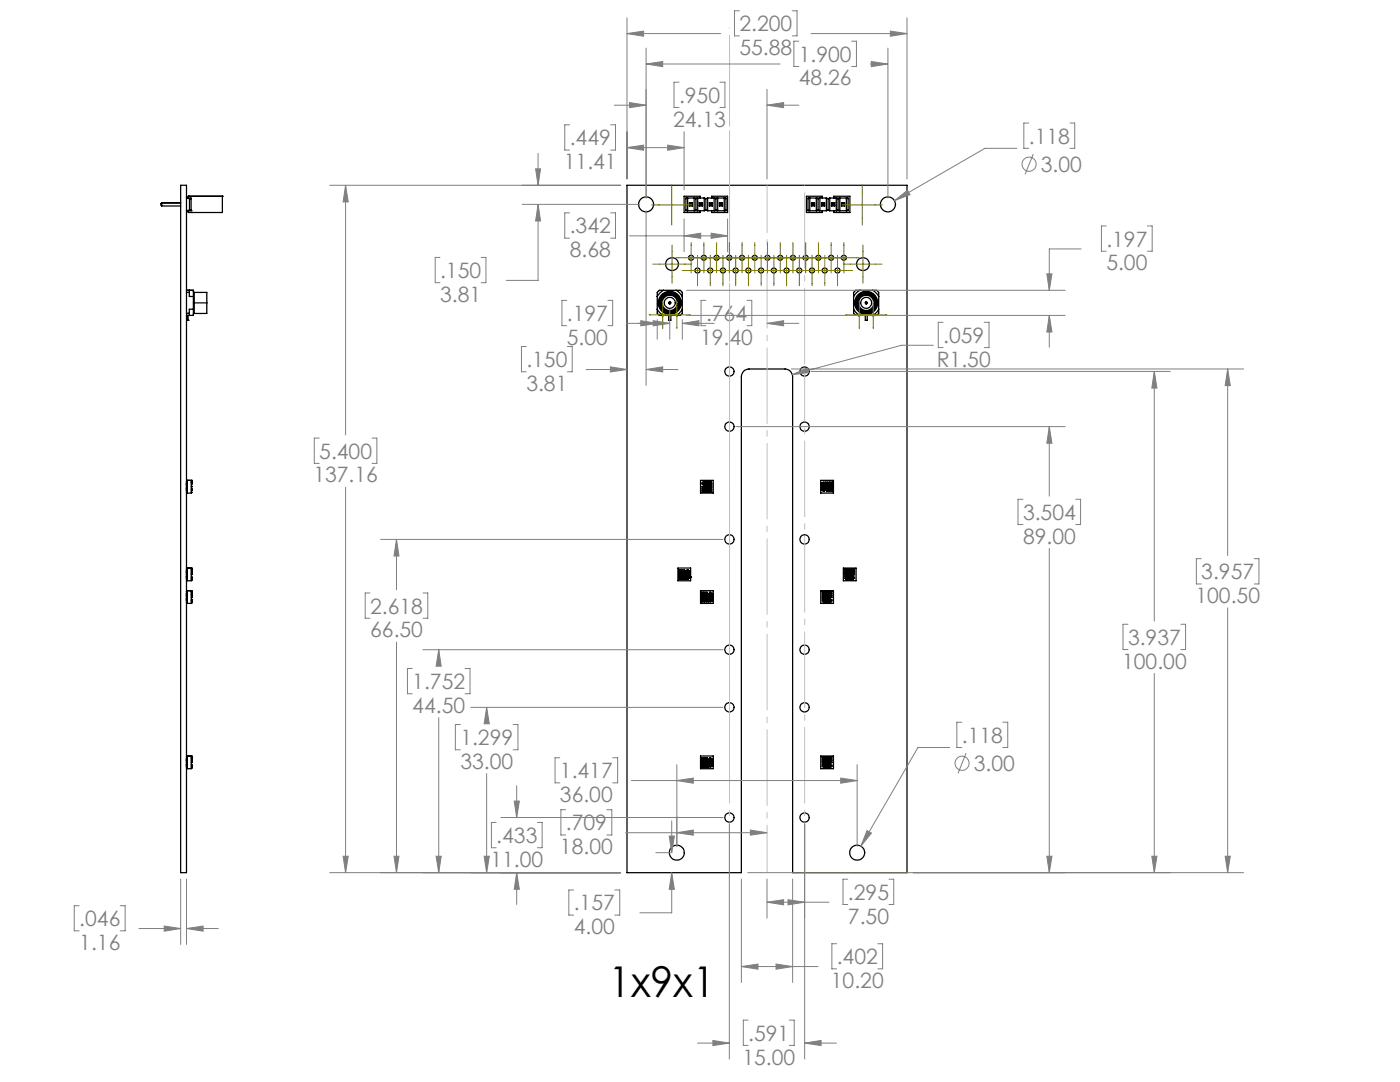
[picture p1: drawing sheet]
<svg xmlns="http://www.w3.org/2000/svg" width="279mm" height="216mm" viewBox="0 0 279 216" stroke-linecap="round" stroke-linejoin="round" font-family="sans-serif">
<g fill="none" stroke="#000" stroke-width=".25">
<path d="M36.1 37h1.1v137.1h-1.1zM37.6 39.2h6.8M37.6 39.2v.3M37.6 39.2h.1M37.8 39.7l-.6-.2h.9v2.6M37.8 39.7h.3M37.8 39.7v2.2M44.4 39.2v3.2h-6.8v-.3M44.4 39.2h.1M125.1 37h55.9v137.1h-22.8v-99a1.57 1.57 0 0 0-1.5-1.5h-7.2a1.57 1.57 0 0 0-1.5 1.5v99h-22.9zM136.9 39.7l.3-.2v2.6l-.3-.2M138.9 39.7l.3-.2v2.6l-.3-.2"/>
<path d="M138.9 39.7v2.2M138.9 39.7l-.4-.2v2.6l.4-.2M139.7 39.5v-.3h-3.2v3.2h3.2v-.3M140.5 39.5h-3.6v2.6h3.6M140.5 39.5v2.6M140.5 39.5l.4 .2M140.9 39.7v2.2M141.2 39.5h3.7v2.6h-3.7M141.2 39.5v2.6M141.2 39.5l-.3 .2M142 39.5v-.3h3.2v3.2h-3.2v-.3M142.9 39.7l.3-.2v2.6l-.3-.2"/>
<path d="M142.9 39.7v2.2M142.9 39.7l-.4-.2v2.6l.4-.2M144.9 39.7l-.4-.2v2.6l.4-.2M161.3 39.7l.3-.2v2.6l-.3-.2M163.3 39.7v2.2M163.3 39.7l-.4-.2v2.6l.4-.2M163.3 39.7l.3-.2v2.6l-.3-.2M164.1 39.5v-.3h-3.2v3.2h3.2v-.3M164.9 39.5h-3.6v2.6h3.6M164.9 39.5v2.6M164.9 39.5l.4 .2M165.3 39.7v2.2"/>
<path d="M165.6 39.5h3.7v2.6h-3.7M165.6 39.5v2.6M165.6 39.5l-.3 .2M166.4 39.5v-.3h3.2v3.2h-3.2v-.3M167.3 39.7l.3-.2v2.6l-.3-.2M167.3 39.7v2.2M167.3 39.7l-.4-.2v2.6l.4-.2M169.3 39.7l-.4-.2v2.6l.4-.2M32.1 40.6l.2 .5M32.1 40.6h.1M32.3 41.1h3.8M32.3 40.5h3.8"/>
<path d="M32.3 40.5l-.2 .1M32.3 40.5v.6M32.3 40.5h.1M37.2 57.9h1.4v1.3M37.2 58.3h.6M37.6 42.1h.1M37.8 57.9v.4M37.8 58.3v.9h.8M37.8 41.9l-.6 .2h.9M37.8 41.9h.3M38.1 42.1h.1M38.6 58.1l.2 .2"/>
<path d="M38.6 59.2v2.5M38.8 58.3h2.5v2.1M38.8 58.3v2.1M131.4 58.1l.2-.2h4.1l.3 .3 .2 .1v4.2l-.4 .4h-4.2l-.3-.2-.1-.2v-4.2zM132.4 57.9l-.7 .6-.5 .7M133.7 58.7a1.81 1.81 0 0 1 1.7 1.7M133.7 58.7a1.81 1.81 0 0 0-1.8 1.7M133.7 58.9a1.52 1.52 0 0 0-1.5 1.5 1.52 1.52 0 0 0 1.5 1.5M133.7 58.9a1.52 1.52 0 0 1 1.5 1.5 1.52 1.52 0 0 1-1.5 1.5M133.7 58.7v.2M134.9 57.9l.7 .6 .6 .7M137.6 40.5v.6"/>
<path d="M137.6 41.1h.6M137.6 40.5h.6M137.6 40.5l.1 .1M137.7 40.6v.3M137.7 40.9h.3M137.7 40.6h.3M137.7 40.9l-.1 .2M138 40.9l.2 .2M138 40.6v.3M138.2 40.5l-.2 .1M138.2 40.5v.6M139.6 41.1h.6"/>
<path d="M139.6 40.5h.6M139.6 40.5l.1 .1M139.6 40.5v.6M139.7 40.9h.3M139.7 40.6h.3M139.7 40.9l-.1 .2M139.7 40.6v.3M140 40.9l.2 .2M140 40.6v.3M140.2 40.5v.6M140.2 40.5l-.2 .1M140.9 41.9l-.4 .2"/>
<path d="M140.9 41.9l.3 .2M141.6 40.5v.6M141.6 41.1h.6M141.6 40.5h.6M141.6 40.5l.1 .1M141.7 40.6v.3M141.7 40.9h.3M141.7 40.6h.3M141.7 40.9l-.1 .2M142 40.6v.3M142 40.9l.2 .2M142.2 40.5v.6"/>
<path d="M142.2 40.5l-.2 .1M143.6 40.5l.1 .1M143.6 40.5v.6M143.6 41.1h.6M143.6 40.5h.6M143.7 40.6v.3M143.7 40.9l-.1 .2M143.7 40.9h.3M143.7 40.6h.3M144 40.9l.2 .2M144 40.6v.3M144.2 40.5l-.2 .1"/>
<path d="M144.2 40.5v.6M162 41.1h.6M162 40.5h.6M162 40.5l.1 .1M162 40.5v.6M162.1 40.9h.3M162.1 40.6h.3M162.1 40.9l-.1 .2M162.1 40.6v.3M162.4 40.9l.2 .2M162.4 40.6v.3M162.6 40.5l-.2 .1"/>
<path d="M162.6 40.5v.6M164 40.5v.6M164 41.1h.6M164 40.5h.6M164 40.5l.1 .1M164.1 40.6v.3M164.1 40.9h.3M164.1 40.6h.3M164.1 40.9l-.1 .2M164.4 40.6v.3M164.4 40.9l.2 .2M164.6 40.5v.6"/>
<path d="M164.6 40.5l-.2 .1M165.3 41.9l.3 .2M165.3 41.9l-.4 .2M165.9 40.5v.6M165.9 41.1h.7M165.9 40.5h.7M165.9 40.5l.2 .1M166.1 40.9h.3M166.1 40.6h.3M166.1 40.9l-.2 .2M166.1 40.6v.3M166.4 40.9l.2 .2"/>
<path d="M166.4 40.6v.3M166.6 40.5l-.2 .1M166.6 40.5v.6M168 41.1h.6M168 40.5h.6M168 40.5l.1 .1M168 40.5v.6M168.1 40.9h.3M168.1 40.6h.3M168.1 40.6v.3M168.1 40.9l-.1 .2M168.4 40.9l.2 .2"/>
<path d="M168.4 40.6v.3M168.6 40.5l-.2 .1M168.6 40.5v.6M170.7 58l.1-.1h4.1l.3 .3 .2 .1v4.2l-.4 .4h-4.2l-.4-.4v-4.2zM171.6 57.9l-.7 .6-.5 .7M172.9 58.7a1.75 1.75 0 0 1 1.7 1.7M172.9 58.7a1.81 1.81 0 0 0-1.8 1.7M172.9 58.9a1.52 1.52 0 0 1 1.5 1.5 1.52 1.52 0 0 1-1.5 1.5M172.9 58.9a1.52 1.52 0 0 0-1.6 1.5 1.52 1.52 0 0 0 1.6 1.5M172.9 58.7v.2M174.1 57.9l.9 .7 .4 .6M37.2 62.5h.6"/>
<path d="M37.3 63.9h.1M37.3 63.9h.2M37.3 62.9v1M37.5 63.9h.1M37.5 62.9v1M37.8 62.5v.4M38.6 61.7v1.2h-1.4M38.6 60.4h.2M38.6 61.7h-.8v.8M38.8 62.5l-.2 .2M38.8 60.4v2.1M38.8 60.4h2.5"/>
<path d="M41.3 60.4v2.1h-2.5M131.2 61.7l.4 .6 .8 .7-.3-.1M131.4 60.4h.2M131.4 60.4a2.29 2.29 0 0 0 2.3 2.3 2.29 2.29 0 0 0 2.3-2.3M131.4 60.4a2.29 2.29 0 0 1 2.3-2.3 2.29 2.29 0 0 1 2.3 2.3M131.6 60.4a2.1 2.1 0 0 1 2.1-2.1 2.1 2.1 0 0 1 2.1 2.1M131.6 60.4a2.1 2.1 0 0 0 2.1 2.1 2.1 2.1 0 0 0 2.1-2.1M131.8 60.4a1.87 1.87 0 0 0 1.9 1.9 1.87 1.87 0 0 0 1.8-1.9M131.8 60.4a1.87 1.87 0 0 1 1.9-1.8 1.87 1.87 0 0 1 1.8 1.8M131.8 60.4h.1M131.9 60.4a1.81 1.81 0 0 0 1.8 1.8M133.5 62.9v1h.4v-1"/>
<path d="M133.7 60.4v.1M133.7 60.2a.21 .21 0 0 1 .2 .2 .21 .21 0 0 1-.2 .2M133.7 60.5v.1M133.7 60.2v.2M133.7 60.2a.21 .21 0 0 0-.2 .2 .21 .21 0 0 0 .2 .2M133.7 61.9v.3M134.9 62.9l.1 .1 .3-.1M135.4 60.4a1.81 1.81 0 0 1-1.7 1.8M135.4 60.4h.1M135.8 60.4h.2M136.2 61.7l-.7 .9-.6 .3M170.4 61.7l.7 .9 .5 .3"/>
<path d="M170.6 60.4h.2M170.6 60.4a2.31 2.31 0 0 0 2.3 2.3 2.31 2.31 0 0 0 2.3-2.3M170.6 60.4a2.31 2.31 0 0 1 2.3-2.3 2.31 2.31 0 0 1 2.3 2.3M170.8 60.4a2.1 2.1 0 0 1 2.1-2.1 2.1 2.1 0 0 1 2.1 2.1M170.8 60.4a2.1 2.1 0 0 0 2.1 2.1 2.1 2.1 0 0 0 2.1-2.1M171 60.4a1.87 1.87 0 0 0 1.9 1.9 1.87 1.87 0 0 0 1.8-1.9M171 60.4a1.87 1.87 0 0 1 1.9-1.8 1.87 1.87 0 0 1 1.8 1.8M171 60.4h.1M171.1 60.4a1.81 1.81 0 0 0 1.8 1.8M171.3 62.9l.1 .1 .3-.1M172.7 62.9v1h.4v-1M172.9 60.4v.1"/>
<path d="M172.9 60.5v.1M172.9 60.2a.22 .22 0 0 0-.2 .2 .22 .22 0 0 0 .2 .2M172.9 60.2v.2M172.9 60.2a.21 .21 0 0 1 .2 .2 .21 .21 0 0 1-.2 .2M172.9 61.9v.3M174.1 62.9l.1 .1 .2-.1M174.6 60.4a1.75 1.75 0 0 1-1.7 1.8M174.6 60.4h.1M175 60.4h.2M175.4 61.7l-.7 .9-.6 .3M37.2 97.5h.1M37.2 96.5l.1 .1"/>
<path d="M37.2 96.8h.1M37.2 96.8l.1 .1M37.3 97.7l-.1 .1M37.3 96.7l-.1 .1M37.3 96.7h-.1M37.3 96.3v.4M37.3 97.2v.1M37.3 97.5v.5M37.3 97.4l-.1 .1M37.3 97l-.1 .2M37.3 96v.1M37.3 98.1v.2"/>
<path d="M37.3 95.8h.9M37.3 95.8v2.6h.9v-2.6M37.3 95.8h.1M38.2 96.3h.1M38.2 96.6h.1M38.2 97.1h.1M38.2 97.5h.1M38.2 97.8h.1M38.2 98.2h.1M38.2 96h.1M38.2 96.1h.1M38.2 96.2h.1"/>
<path d="M38.2 95.8h.1M139.8 95.8h2.5v2.6h-2.5zM140.1 96.3h.7v.8h.5v.9h.7v.2h-.2v-.4h.2v-.3h-.2v-.9h-.3v-.3h.5v.5h-1.4v-.2h.7v-.3h-.2v1h.9v-.2h-.5v.4h-1.4v-.4h.5v1.1h.2v-.9h-.4v-.7h-.3zM140.1 97.8h1.4v.4h-.4v-.2h-.7v.2h-.3zM140.4 96.1l-.1-.1 .2 .2 .2-.2 .3 .2v-.1M140.5 96.1v-.1l.1 .1M140.7 96.1l.1-.1v.2l-.3-.2-.2 .2 .8-.1M140.9 96l.3 .2 .1-.1M140.9 96v.1M141 96l.1 .2 .2-.1M141 96l-.1 .1M141.1 96.1l.3-.1v.2l-.2-.2-.1 .1"/>
<path d="M141.4 96.1h.1M141.4 96.1l.2-.1v.2h-.2M141.4 96.1l.1 .1M141.5 96.1h.1M141.5 96.2h.1M141.5 96.1l-.1 .1M141.5 96h.1M141.5 96v.1M141.5 96v.2M141.6 96.1l.2-.1v.2h-.2M141.6 96.2h.1M141.6 96.1h.1"/>
<path d="M141.6 96.1h.2M141.7 96.1h.1M141.7 96.1v.1M141.7 96h.1M141.7 96.2h.1M163.8 95.8h2.5v2.6h-2.5zM163.9 96.6h.1M163.9 96.5v.1M163.9 96.7v.1M163.9 96.8h.1M163.9 96.6h.3v.1h-.2zM163.9 97.8v.1"/>
<path d="M163.9 97.4h.3zM164 96.5l-.1-.1h.3l-.1 .2M164 96.5h.1M164 96.7h.1M164 96.5l.1 .1M164 96.4h.1M164 96.6h.1M164 97.8h-.1M164 96.4v.1M164 96.7l.1 .1M164 96.8h.1M164 96.7v.1"/>
<path d="M164 96.9l-.1-.1 .3 .2-.3 .2 .1 .1M164 97.7l.2-.1h-.2h-.1l.3 .2M164 97.2h-.1l.1 .1M164 96.9l-.1 .1 .1 .1M164 97.8l-.1 .1M164.1 96.6h.1M164.1 96.4h.1M164.1 96.4v.1M164.1 96.5h.1M164.1 96.7h.1M164.1 97.8l.1-.1-.1-.2 .1-.7-.3 .1 .3 .3-.3 .2v.3l.3 .2M164.1 96.5v.1"/>
<path d="M164.2 97.8v.1M164.3 96.2h.5v1.4h-.3v-.7h-.2v.2h.9v-.9h-.2v.5h.5v1.4h-.5v-.5h1.2v-.2h-1v.5h-.7v.2h-.2v-.7h.7v-.5h.9v-.7h.3v.2h-.5v-.2h-.2v.2h-1v.3h-.2zM165.7 96.7h.5v.4h-.3v.8h.3v.2h-.5zM37.2 119.1h.1M37.2 118.7v.1M37.2 119.5h.1M37.2 114.3h.1M37.2 115h.1M37.2 114.9v.4M37.2 115.3l.1 .2M37.2 114h.1M37.2 118.7l.1 .2"/>
<path d="M37.2 118.5l.1 .1M37.2 119.1l.1 .1M37.2 114l.1 .1M37.2 119.5l.1 .1M37.2 119.8l.1 .1M37.2 118.8h.1M37.3 118.4v.1M37.3 119l-.1 .1M37.3 114.5v.2M37.3 114.1v.3M37.3 113.8v.2M37.3 113.5v.1"/>
<path d="M37.3 115.6v.2M37.3 115.3h-.1M37.3 114.9h-.1M37.3 118.6l-.1 .1M37.3 119.6l-.1 .2M37.3 118.3v.1M37.3 119.8v.2M37.3 119.5h-.1M37.3 118v.1M37.3 119.7l-.1 .1M37.3 119.3v.2M37.3 117.9h.9"/>
<path d="M37.3 117.9v2.5h.9v-2.5M37.3 113.3h.9M37.3 113.3v2.6h.9v-2.6M37.3 113.3h.1M37.3 117.9h.1M38.2 118h.1M38.2 113.5h.1M38.2 115.8h.1M38.2 113.7h.1M38.2 113.9h.1M38.2 114.2h.1M38.2 114.4h.1"/>
<path d="M38.2 114.6h.1M38.2 115.1h.1M38.2 115.4h.1M38.2 115.6h.1M38.2 118.2h.1M38.2 118.4h.1M38.2 118.7h.1M38.2 118.9h.1M38.2 119.1h.1M38.2 119.6h.1M38.2 119.8h.1M38.2 113.3h.1"/>
<path d="M38.2 117.9h.1M135.3 113.3h2.5v2.6h-2.5zM135.5 114.2v.2h.9v-.5h.7v-.2h.2v.7h-.7v.5h-.9v.7h-.2v-.2h.4v.2h.3v-.2h.9v-.3h.2v.5h-.4v-1.4h.2v.7h.2v-.3h-.9v1h.2v-.5h-.4v-1.4h.4v.5zM135.5 113.7h.4v1.4h-.4v-.5h.2v-.7h-.2zM137.5 115.3h.1M137.5 115.1h.1M137.5 115v.1M137.5 115.1h.2M137.5 115.3h.2M137.5 115h.1M137.5 115.2v.2h.2v-.1M137.5 115.2h.1"/>
<path d="M137.5 115v.1h.2M137.5 115l.1 .1M137.6 115.2v.1M137.6 115.3h.1M137.6 115.2l.1 .1M137.6 115.1h.1M137.6 115h.1M137.6 114.8h-.1h.2l-.2 .2 .1-.1M137.6 114l.1-.1zM137.6 114l-.1-.1v.3M137.6 114.3h.1M137.6 115v.1"/>
<path d="M137.6 115.2h.1M137.6 115l.1 .1M137.6 114.4l.1 .6-.2-.2 .2-.3zM137.6 114l.1 .2-.2 .1 .1 .1M137.7 115.3h.1M137.7 115v.1M137.7 115h.1M137.7 115.1h.1M137.7 114.4l-.2 .1 .1 .1M137.7 114.4l-.2-.3h.1h.1l-.2 .2v.1M137.7 114.3l-.2 .2v.2M139.8 117.9h2.5v2.5h-2.5z"/>
<path d="M139.9 118.2h.5v1.4h-.5v-.5h.3v-.7h-.3zM139.9 118.7v.2h1v-.5h.7v-.2h.3v.7h-.8v.5h-.9v.7h-.3v-.3h.5v.3h.3v-.3h.9v-.2h.3v.5h-.5v-1.4h.2v.7h.3v-.3h-1v1h.2v-.5h-.4v-1.4h.4v.5zM142 119.3l.2 .2h-.2l.1-.1zM142 118.8l.1 .1M142 118.9h.1M142 119.8h.1M142 119.6h.1M142 119.7v.2h.2l-.1-.2M142 119.7h.1M142 119.5h.1M142.1 119.7h.1M142.1 119.5h.1"/>
<path d="M142.1 119.5v.1M142.1 119.8h.1M142.1 118.7l-.1-.3h.2v.3l-.2 .1M142.1 119h.1l-.1 .1M142.1 118.7l.1 .1M142.1 118.7l-.1-.1h.2l-.2 .2M142.1 119.2h.1M142.1 119.2h-.1M142.1 119.5l.1 .2h-.2v-.2M142.1 119.5l.1 .1M142.1 119.6h.1M142.1 118.9v.3"/>
<path d="M142.2 119.8h.1M142.2 119.6h.1M142.2 119.8h-.2M142.2 118.8l-.2 .2 .2 .3M142.2 118.8l-.2 .2 .1 .1-.1 .2M142.2 119.3l-.1 .1M142.2 119.3h-.1M163.8 117.9h2.5v2.5h-2.5zM164.1 118h.3v.5h-.3v.2h.3v1h.2v.2h-.5v-.4h1.5v.2h-.8v.2h.3v-.9h-1v.2h.5v-.5h1.4v.5h-.4v-1.2h-.3v1h.5v.7h.2v.2h-.7v-.7h-.5v-.9h-.7zM164.6 118h.5v.3h.7v-.3h.2v.5h-1.4zM168.3 113.3h2.6v2.6h-2.6zM168.6 113.5h.3v.5h-.3v.2h.3v1h.2v.2h-.5v-.5h1.4v.3h-.7v.2h.3v-.9h-1v.2h.5v-.5h1.4v.5h-.5v-1.2h-.2v1h.5v.7h.2v.2h-.7v-.7h-.5v-1h-.7z"/>
<path d="M168.9 115.6v.1M168.9 115.6h.1M168.9 115.7h.1M168.9 115.5l.1 .1M168.9 115.6l-.1-.1v.3h.2l-.1-.2M169 115.6v.1M169 115.6h.1M169.1 113.5h.5v.2h.7v-.2h.2v.5h-1.4zM169.1 115.6l.1 .1M169.1 115.7h.1M169.1 115.6h.1M169.1 115.5l.1 .1"/>
<path d="M169.2 115.6h.1M169.2 115.6l-.1-.1v.3h.1l-.1-.2M169.2 115.7h.1M169.2 115.6v.1M169.5 115.6l-.1 .2v-.3l.2 .3M169.6 115.5h-.4v.3l.3-.1M169.6 115.5l.3 .3 .1-.2M169.7 115.5v.3M169.7 115.5v.1M169.7 115.6v.2M169.8 115.7l-.2 .1M169.8 115.7v.1l.2-.1"/>
<path d="M169.8 115.6l.5-.1-.1 .1M169.8 115.6l.1-.1 .1 .3 .2-.1M170.1 115.5v.3zM170.2 115.7l.1 .1zM37.3 120.1v.2M38.2 120.3h.1M38.2 120.1h.1M164.4 120.1h.1M164.4 120.1l.1 .1M164.4 120.2h.1M164.4 120.2v.1M164.5 120.2h.1"/>
<path d="M164.5 120.2l-.1 .1M164.5 120.1h.1M164.5 120.1v.1M164.5 120.2v.1M164.5 120.1h-.2v.2h.2M164.6 120.1h.1M164.6 120.2h.1M164.6 120.2v.1M164.7 120.2h.1M164.7 120.1h-.2v.2h.2M164.7 120.1h.1M164.7 120.1v.1"/>
<path d="M164.7 120.2v.1M164.9 120.1h-.2l.1 .1M165.1 120.2l.1 .1M165.3 120.1h-.2l-.1 .2-.1-.1 .2-.1h-.2l-.2 .2 .2-.1 .1 .1 .2-.2v.2M165.3 120.1h.2l.1 .2 .2-.2-.1 .1M165.3 120.2l.1 .1 .3-.2 .1 .2-.5-.1M165.5 120.2l-.1-.1-.2 .2M165.5 120.2l.1-.1 .1 .1M37.2 151.8h.1M37.2 152.5h.1M37.2 151.5v.3M37.2 152.5l.1 .2"/>
<path d="M37.2 151.8l.1 .1M37.2 152.8h.1M37.3 152.7l-.1 .1M37.3 152v.2M37.3 151.3v.2M37.3 152.8v.2M37.3 152.4l-.1 .1M37.3 151v.1M37.3 153.1v.2M37.3 150.8h.9M37.3 150.8v2.6h.9v-2.6M37.3 150.8h.1"/>
<path d="M38.2 151h.1M38.2 153.3h.1M38.2 151.2h.1M38.2 151.4h.1M38.2 151.7h.1M38.2 151.9h.1M38.2 152.1h.1M38.2 152.6h.1M38.2 152.9h.1M38.2 153.1h.1M38.2 150.8h.1M139.8 150.8h2.5v2.6h-2.5z"/>
<path d="M139.9 151.2h.5v1.4h-.5v-.5h.3v-.7h-.3zM139.9 151.7v.2h1v-.5h.7v-.2h.3v.7h-.8v.5h-.9v.7h-.3v-.2h.5v.2h.3v-.2h.9v-.3h.3v.5h-.5v-1.4h.2v.7h.3v-.3h-1v1h.2v-.5h-.4v-1.4h.4v.5zM142 151.4l.2 .2-.1 .3M142 151.4h.1M142 151.6l.2 .2-.1 .1M142 151.6h.2h-.2M142 151.4l.1 .1-.1 .1M142 152.5h.2v.1h-.2zM142 152.6h.1M142 152.7h.2v.2h-.2zM142 152.8h.1M142 152.5v.1"/>
<path d="M142 152.5h.1M142.1 152.5h.1M142.1 152.6h.1M142.1 152.7h.1M142.1 152.7v.1M142.1 152.8h.1M142.1 152.5v.1M142.1 151.7l-.1 .8 .2-.2-.2-.3h.2l-.1 .1M142.1 151.8h-.1l.2 .2-.2 .3 .2 .2-.1-.1M142.1 152.2l.1 .1h-.1M142.2 152.6h.1M142.2 152.5v.1"/>
<path d="M142.2 152.5h.1M142.2 152.8h.1M142.2 152.8h-.2M142.2 151.4h.1M142.2 151.4l-.1 .1M163.8 150.8h2.5v2.6h-2.5zM164.1 151h.3v.5h-.3v.2h.3v1h.2v.2h-.5v-.5h1.5v.3h-.8v.2h.3v-.9h-1v.2h.5v-.5h1.4v.5h-.4v-1.2h-.3v1h.5v.7h.2v.2h-.7v-.7h-.5v-1h-.7zM164.4 153.1h.1M164.4 153.2h.1M164.5 153.1h.1M164.5 153.1v.1M164.5 153.2h.1"/>
<path d="M164.5 153.2h-.1M164.5 153.1l-.2-.1v.3h.2M164.5 153.2v.1M164.6 153.1h.1M164.6 153.2h.1M164.6 151h.5v.2h.7v-.2h.2v.5h-1.4zM164.7 153.2h-.1M164.7 153.2h.1M164.7 153.1v.1M164.7 153.1h.1M164.7 153.1l-.2-.1v.3l.2-.1M165.1 153.2l.1 .1"/>
<path d="M165.1 153.1l.1 .2M165.2 153.1v-.1l-.2 .3-.1-.1-.2 .1v-.3l.4 .1h-.2l.1 .2 .1-.3 .3 .3 .3-.3 .1 .3-.5-.1M165.5 153.1l-.1-.1-.2 .3M165.5 153.1l.1-.1v.3l-.3-.3-.1 .3M165.7 153.1l.1-.1-.1 .1"/>
<circle cx="129" cy="40.8" r="1.51"/>
<circle cx="134.1" cy="52.7" r="1.28"/>
<circle cx="137.9" cy="51.4" r=".5"/>
<circle cx="139.2" cy="54" r=".5"/>
<circle cx="140.5" cy="51.4" r=".5"/>
<circle cx="141.7" cy="54" r=".5"/>
<circle cx="143" cy="51.4" r=".5"/>
<circle cx="144.3" cy="54" r=".5"/>
<circle cx="145.6" cy="51.4" r=".5"/>
<circle cx="146.8" cy="54" r=".5"/>
<circle cx="148.1" cy="51.4" r=".5"/>
<circle cx="149.4" cy="54" r=".5"/>
<circle cx="150.6" cy="51.4" r=".5"/>
<circle cx="151.9" cy="54" r=".5"/>
<circle cx="153.2" cy="51.4" r=".5"/>
<circle cx="154.4" cy="54" r=".5"/>
<circle cx="155.7" cy="51.4" r=".5"/>
<circle cx="157" cy="54" r=".5"/>
<circle cx="158.3" cy="51.4" r=".5"/>
<circle cx="159.5" cy="54" r=".5"/>
<circle cx="160.8" cy="51.4" r=".5"/>
<circle cx="162.1" cy="54" r=".5"/>
<circle cx="163.3" cy="51.4" r=".5"/>
<circle cx="164.6" cy="54" r=".5"/>
<circle cx="165.9" cy="51.4" r=".5"/>
<circle cx="167.1" cy="54" r=".5"/>
<circle cx="168.4" cy="51.4" r=".5"/>
<circle cx="172.2" cy="52.7" r="1.28"/>
<circle cx="177.2" cy="40.8" r="1.51"/>
<circle cx="133.7" cy="60.4" r="1.1"/>
<circle cx="145.6" cy="74.1" r=".93"/>
<circle cx="160.6" cy="74.1" r=".93"/>
<circle cx="172.9" cy="60.4" r="1.11"/>
<circle cx="145.6" cy="85.1" r=".93"/>
<circle cx="160.6" cy="85.1" r=".93"/>
<circle cx="145.6" cy="107.6" r=".94"/>
<circle cx="160.6" cy="107.6" r=".94"/>
<circle cx="145.6" cy="129.6" r=".93"/>
<circle cx="160.6" cy="129.6" r=".93"/>
<circle cx="145.6" cy="141.1" r=".93"/>
<circle cx="160.6" cy="141.1" r=".93"/>
<circle cx="135.1" cy="170.1" r="1.51"/>
<circle cx="145.6" cy="163.1" r=".93"/>
<circle cx="160.6" cy="163.1" r=".93"/>
<circle cx="171.1" cy="170.1" r="1.51"/>
</g>
<g fill="none" stroke="#808080" stroke-width=".2">
<path d="M125.1 3.5v32.2M125.1 6.7h18.7M125.1 6.7l3.3-.5v1zM128.9 9.6v29.9M128.9 12.8h26.8M128.9 12.8l3.4-.5v1zM135.5 16.4h-1v5h1M143.7 16.4h1v5h-1M147.6 2.2h-1v5h1M153.1 17.8v17.9M158.1 2.2h1v5h-1M159.4 8.2h-1v5.1h1"/>
<path d="M161.9 6.7h19.1M170 8.2h.9v5.1h-.9M173.7 12.8h3.5M173.9 12.3l3.3 .5-3.3 .5zM177.2 9.6v29.9M177.7 6.2l3.3 .5-3.3 .5zM181 3.5v32.2M65.8 37h58.1M69 37v49.8M69 37l.5 3.3h-1zM106.9 33.7h1l-.5 3.3zM107.4 30.6v6.4"/>
<path d="M113.7 24.9h-1v5.1h1M121.9 24.9h.9v5.1h-.9M122.6 21h6.3M125.1 29.5h11.4M125.1 29.5l3.3-.5v1zM125.1 29.5h.1M125.6 20.5l3.3 .5-3.3 .5zM133.2 29l3.3 .5-3.3 .5zM136.5 26.3v11.6M153.1 21h6.3M153.1 21l3.3-.5v1zM202.9 29.6h-6.3l-18.1 10.4"/>
<path d="M205.3 24.6h-1v5h1M206.2 30.8l-1.6 4M213.5 24.6h1v5h-1M87.8 51.4h-.9v5h.9M96 51.4h1v5h-1M104.2 40.8h23.5M107.4 40.8v15.2h-6.4M107.4 40.8l.5 3.3h-1zM113.1 59.9h-1v5.1h1M113.7 42.5h-1v5h1M121.3 59.9h1v5.1h-1M121.9 42.5h.9v5h-.9"/>
<path d="M125.6 47.1h19.6M128.9 42.1v34.8M136.5 43.7v6.5M136.5 47.1l3.3-.6v1.1zM137 57.9h75.6M140.9 59.9h-1v5.1h1M141.9 46.5l3.3 .6-3.3 .5zM145.2 43.7v6.5M149.1 59.9h.9v5.1h-.9M178.5 40l2.6-2 .5 .8zM208.9 54.6h1l-.5 3.3zM215.8 49.7h-6.4v8.2"/>
<path d="M220.8 45.1h-1v5h1M229 45.1h.9v5h-.9M105 69.1h-.9v5.1h.9M113.2 69.1h1v5.1h-1M117 73.7h8.1M121.8 73.2l3.3 .5-3.3 .5zM125.1 64.5h8.6M127.9 64l3.3 .5-3.3 .5zM128.9 73.7h6.4M128.9 73.7l3.4-.5v1zM130.4 64l3.3 .5-3.3 .5zM131.2 63.8v3.9"/>
<path d="M133.7 61.8v5.9M136.2 63.8v3.9M136.2 64.5h6.3M136.2 64.5l3.3-.5v1zM137 62.9h75.6M153.1 64.5h6.3M153.1 64.5l3.3-.5v1zM157.9 73.6h90.3M158.1 74.8l3.1-1.4 .2 1zM161.9 74.1h71.6M186.3 68.9h-6.4l-21.8 5.9M188.2 64.3h-.9v5.1h.9"/>
<path d="M196.4 64.3h1v5.1h-1M209.4 62.9v6.4M209.4 62.9l.5 3.4h-1zM230.4 74.1v49.8M230.4 74.1l.5 3.3h-1zM245 73.6v37.2M245 73.6l.5 3.3h-1zM63.7 87.4h-1v5.1h1M69 97.2v76.9M74.3 87.4h.9v5.1h-.9M146.8 85.1h65.8M204.2 99.6h-1v5.1h1"/>
<path d="M209.4 85.1v13.9M209.4 85.1l.5 3.3h-1zM214.7 99.6h1v5.1h-1M73.8 118.3h-.9v5.1h.9M76 107.6h68.3M79.1 107.6v10.1M79.1 107.6l.5 3.3h-1zM84.4 118.3h1v5.1h-1M209.4 109.4v64.7M239.7 111.5h-.9v5h.9M250.3 111.5h.9v5h-.9M79.1 128.1v46"/>
<path d="M82.3 133.4h-1v5h1M84.4 129.6h59.9M87.6 129.6v3.2M87.6 129.6l.5 3.3h-1.1zM92.8 133.4h1v5h-1M225.1 124.6h-1v5h1M230.4 134.4v39.7M235.7 124.6h.9v5h-.9M245 121.3v52.8M87.6 143.2v30.9M91.9 144.6h-1v5h1M93.9 141.1h50.4"/>
<path d="M97.1 141.1v2.8M97.1 154.4v19.7M97.1 141.1l.5 3.3h-1zM102.4 144.6h1v5h-1M102.6 159.8h1l-.5 3.3zM103.1 156.8v6.3M111.7 151.2h-.9v5h.9M122.3 151.2h1v5h-1M126 155.8h45.1M135.1 152.6v16.3M135.1 155.8l3.3-.5v1zM167.8 155.3l3.3 .5-3.3 .5z"/>
<path d="M171.1 152.6v16.3M189.5 149.2h-6.3l-11.4 19.6M191.9 144.1h-.9v5.1h.9M192.8 150.3l-1.6 4M200.1 144.1h1v5.1h-1M36.1 175.4v13.1M37.2 175.4v13.1M65.8 174.1h58.1M68.5 170.9h1l-.5 3.2zM78.6 170.9h1l-.5 3.2zM87 170.9h1.1l-.5 3.2zM96.6 170.9h1l-.5 3.2z"/>
<path d="M99 164.1h-.9v5.1h.9M99.9 163.1h44.4M103.1 174.1v6.4M103.1 174.1l.5 3.3h-1zM107.2 164.1h1v5.1h-1M112.9 161.6h-1v5h1M114.5 177.6h-1v5h1M121.1 161.6h1v5h-1M122.7 177.6h1v5h-1M124.8 166.2h28.3M130.9 170.1h2.9M133.6 166.8h1l-.5 3.3z"/>
<path d="M134.1 174.1v8h-6.4M134.1 163.8v6.3M134.1 174.1l.5 3.3h-1zM135.1 166.2l3.3-.6v1.1zM145.6 164.4v46.9M148 175.4v20.6M149.2 174.1h99M149.8 165.6l3.3 .6-3.3 .5zM153.1 175.4v7.8M157.3 179.5l3.3 .5-3.3 .6zM158.2 175.4v20.6M160.6 164.4v46.9"/>
<path d="M169.2 175.4h-1v5.1h1M173 165.7l.9 .5-2.1 2.6zM177.4 175.4h1v5.1h-1M208.9 170.9h1l-.5 3.2zM229.9 170.9h1l-.5 3.2zM244.5 170.9h1l-.5 3.2zM15.8 180.7h-1v5h1M24 180.7h1v5h-1M27.7 185.3h8.4M32.8 184.8l3.3 .5-3.3 .5zM37.2 185.3h6.4M37.2 185.3l3.3-.5v1z"/>
<path d="M148 192.9h15.2M148 192.9l3.3-.5v1zM153.1 180h12.4M153.1 180l3.3-.5v1.1zM154.9 192.4l3.3 .5-3.3 .5zM167 188.3h-1v5h1M175.2 188.3h.9v5h-.9M139.2 208.1h6.4M142.3 207.6l3.3 .5-3.3 .5zM149.3 203.6h-1v5h1M157.5 203.6h1v5h-1M160.6 208.1h6.3"/>
<path d="M160.6 208.1l3.3-.5v1z"/>
<circle cx="205.4" cy="32.8" r="1.42"/>
<circle cx="192" cy="152.3" r="1.41"/>
</g>
<path d="M153.1 174.1v-137.1" fill="none" stroke="#c0c0c0" stroke-width=".2" stroke-dasharray="15.2 1.3 1.3 1.3" stroke-dashoffset="5.7" stroke-linecap="butt"/>
<path d="M145.6 45.7v-37.1M145.6 42.7v-37.2M145.6 74.1v-37.1M160.6 74.1v-37.1" fill="none" stroke="#c0c0c0" stroke-width=".2" stroke-dasharray="15.2 1.3 1.3 1.3" stroke-dashoffset="-1.4" stroke-linecap="butt"/>
<path d="M145.6 45.7v100M145.6 42.7v100M145.6 74.1v100M160.6 74.1v100" fill="none" stroke="#c0c0c0" stroke-width=".2" stroke-dasharray="15.2 1.3 1.3 1.3" stroke-dashoffset="5.2" stroke-linecap="butt"/>
<g fill="none" stroke="#808000" stroke-width=".2">
<path d="M134.1 36.8v8.1M172.1 36.8v8.1M130 40.9h8.1M130.3 52.7h7.6M134.1 48.9v7.6M134.9 51.4h36.5M136.1 54h34.1M137.9 48.4v6.1M139.2 50.9v6.1M140.5 48.4v6.1M141.7 50.9v6.1M143 48.4v6.1"/>
<path d="M144.3 50.9v6.1M145.6 48.4v6.1M146.8 50.9v6.1M148.1 48.4v6.1M149.4 50.9v6.1M150.6 48.4v6.1M151.9 50.9v6.1M153.2 48.4v6.1M154.4 50.9v6.1M155.7 48.4v6.1M157 50.9v6.1M158.3 48.4v6.1"/>
<path d="M159.5 50.9v6.1M160.8 48.4v6.1M162.1 50.9v6.1M163.3 48.4v6.1M164.6 50.9v6.1M165.9 48.4v6.1M167.1 50.9v6.1M168 40.9h8.1M168.4 52.7h7.6M168.4 48.4v6.1M172.2 48.9v7.6M129.5 62.8h8.3"/>
<path d="M132.3 60.1v5.5M135.1 60.1v5.5M168.7 62.8h8.3M171.5 60.1v5.5M174.3 60.1v5.5"/>
</g>
<g fill="#808080">
<path d="M125.1 6.7l3.3-.5v1zM177.7 6.2l3.3 .5-3.3 .5zM68.5 170.9h1l-.5 3.2zM69 37l.5 3.3h-1zM148 192.9l3.3-.5v1zM154.9 192.4l3.3 .5-3.3 .5zM245 73.6l.5 3.3h-1zM244.5 170.9h1l-.5 3.2zM158.1 74.8l3.3-.4-.2-1zM160.6 208.1l3.3-.5v1zM142.3 207.6l3.3 .5-3.3 .5zM135.1 155.8l3.3-.5v1zM167.8 155.3l3.3 .5-3.3 .5zM173 165.7l-1.2 3.1 2.1-2.6zM178.5 40l3.1-1.2-.5-.8zM133.6 166.8h1l-.5 3.3zM134.1 174.1l.5 3.3h-1zM106.9 33.7h1l-.5 3.3zM107.4 40.8l.5 3.3h-1zM128.9 73.7l3.4-.5v1zM121.8 73.2l3.3 .5-3.3 .5zM128.9 12.8l3.4-.5v1zM173.9 12.3l3.3 .5-3.3 .5zM127.9 64l3.3 .5-3.3 .5zM136.2 64.5l3.3-.5v1zM208.9 54.6h1l-.5 3.3zM209.4 62.9l.5 3.4h-1zM103.1 174.1l.5 3.3h-1zM102.6 159.8h1l-.5 3.3zM97.1 141.1l.5 3.3h-1zM96.6 170.9h1l-.5 3.2zM87.6 129.6l.5 3.3h-1.1zM87 170.9h1.1l-.5 3.2zM78.6 170.9h1l-.5 3.2zM79.1 107.6l.5 3.3h-1zM209.4 85.1l.5 3.3h-1zM208.9 170.9h1l-.5 3.2zM230.4 74.1l.5 3.3h-1zM229.9 170.9h1l-.5 3.2zM141.9 46.5l3.3 .6-3.3 .5zM136.5 47.1l3.3-.6v1.1zM133.2 29l3.3 .5-3.3 .5zM125.1 29.5l3.3-.5v1zM32.8 184.8l3.3 .5-3.3 .5zM37.2 185.3l3.3-.5v1z"/>
<path d="M157.3 179.5l3.3 .5-3.3 .6zM153.1 180l3.3-.5v1.1zM135.1 166.2l3.3-.6v1.1zM149.8 165.6l3.3 .6-3.3 .5zM125.6 20.5l3.3 .5-3.3 .5zM153.1 21l3.3-.5v1zM130.4 64l3.3 .5-3.3 .5zM153.1 64.5l3.3-.5v1z"/>
</g>
<text font-size="8.5" x="121.4" y="198.9">1x9x1</text>
<g font-size="4.2" fill="#808080">
<text x="147.6" y="6.2">2.200</text>
<text x="147.6" y="11">55.88</text>
<text x="159.4" y="12.3">1.900</text>
<text x="159.4" y="17.1">48.26</text>
<text x="135.5" y="20.5">.950</text>
<text x="113.7" y="29">.449</text>
<text x="134.3" y="25.3">24.13</text>
<text x="205.3" y="28.7">.118</text>
<text x="112.5" y="33.7">11.41</text>
<text x="207.7" y="34.4">3.00</text>
<text x="113.7" y="46.6">.342</text>
<text x="113.7" y="51.3">8.68</text>
<text x="220.8" y="49.2">.197</text>
<text x="220.8" y="54">5.00</text>
<text x="87.8" y="55.5">.150</text>
<text x="87.8" y="60.2">3.81</text>
<text x="113.1" y="64">.197</text>
<text x="140.9" y="64">.764</text>
<text x="113.1" y="68.8">5.00</text>
<text x="139.7" y="68.8">19.40</text>
<text x="188.2" y="68.4">.059</text>
<text x="105" y="73.2">.150</text>
<text x="105" y="78">3.81</text>
<text x="186.9" y="73.2">R1.50</text>
<text x="63.7" y="91.5">5.400</text>
<text x="62.5" y="96.3">137.16</text>
<text x="204.2" y="103.7">3.504</text>
<text x="204.2" y="108.5">89.00</text>
<text x="239.8" y="115.6">3.957</text>
<text x="73.9" y="122.4">2.618</text>
<text x="238.6" y="120.3">100.50</text>
<text x="73.9" y="127.2">66.50</text>
<text x="225.1" y="128.7">3.937</text>
<text x="82.3" y="137.5">1.752</text>
<text x="223.9" y="133.4">100.00</text>
<text x="82.3" y="142.3">44.50</text>
<text x="91.9" y="148.7">1.299</text>
<text x="192" y="148.2">.118</text>
<text x="91.9" y="153.4">33.00</text>
<text x="111.7" y="155.3">1.417</text>
<text x="194.3" y="153.9">3.00</text>
<text x="111.7" y="160">36.00</text>
<text x="112.9" y="165.7">.709</text>
<text x="97.9" y="173">11.00</text>
<text x="99" y="168.2">.433</text>
<text x="111.8" y="170.4">18.00</text>
<text x="169.2" y="179.6">.295</text>
<text x="15.8" y="184.8">.046</text>
<text x="114.5" y="181.7">.157</text>
<text x="169.2" y="184.3">7.50</text>
<text x="15.8" y="189.6">1.16</text>
<text x="114.5" y="186.4">4.00</text>
<text x="165.8" y="197.1">10.20</text>
<text x="167" y="192.4">.402</text>
<text x="149.3" y="207.7">.591</text>
<text x="148.2" y="212.4">15.00</text>
</g>
</svg>
